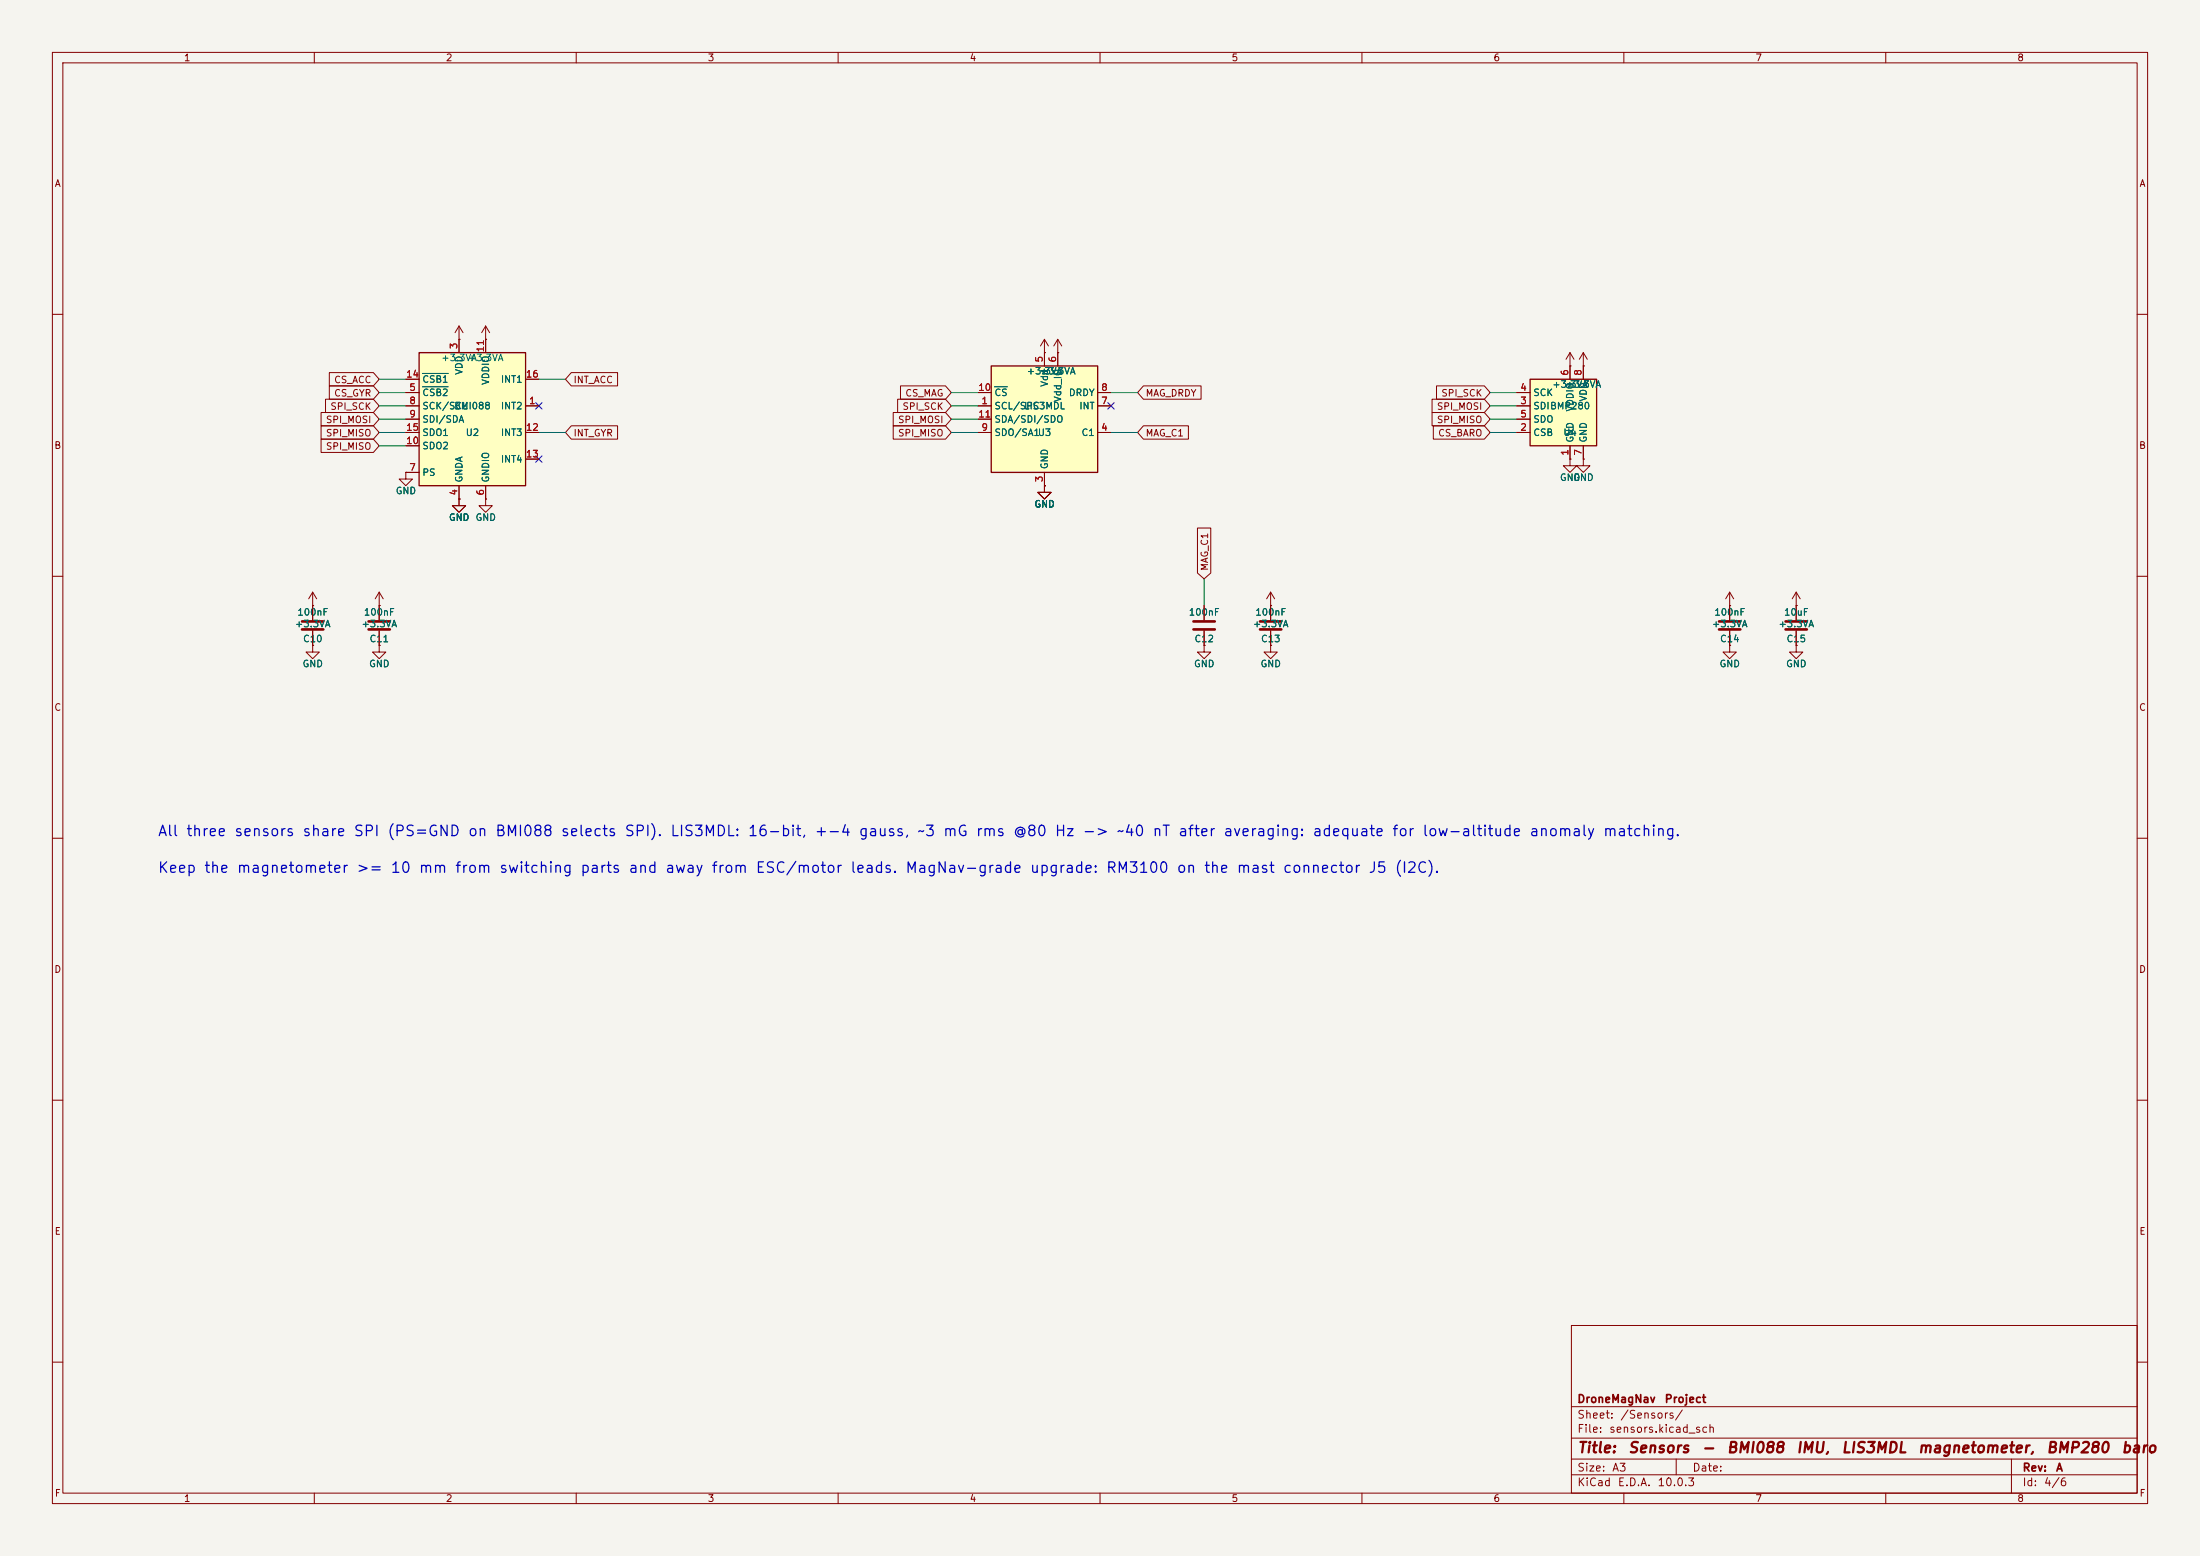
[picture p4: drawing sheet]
<svg xmlns="http://www.w3.org/2000/svg" width="420mm" height="297mm" viewBox="0 0 420 297" stroke-linecap="round" stroke-linejoin="round" font-family="sans-serif">
<path d="M0 0h420v297h-420z" fill="#f5f4ef" stroke="#f5f4ef" stroke-width=".19"/>
<g fill="none" stroke="#840000" stroke-width=".19">
<path d="M10 10h400v277h-400zM12 12h396v273h-396zM60 10v2M110 10v2M160 10v2M210 10v2M260 10v2M310 10v2M360 10v2M10 60h2M408 60h2M10 110h2"/>
<path d="M408 110h2M10 160h2M408 160h2M10 210h2M408 210h2M300 253h108v32h-108zM10 260h2M300 278.5h108M300 274.5h108M300 268.5h108M320 278.5v3M384 278.5v6.5"/>
<path d="M408 260h2M60 285v2M110 285v2M160 285v2M210 285v2M260 285v2M300 281.5h108M310 285v2M360 285v2"/>
</g>
<path d="M292.1 72.4h12.7v12.7h-12.7z" fill="#ffffc2"/>
<path d="M292.1 72.4h12.7v12.7h-12.7z" fill="none" stroke="#840000" stroke-width=".25"/>
<g fill="none" stroke="#840000" stroke-width=".19">
<path d="M87.6 64.8h.1M87.6 62.2l-.7 1.3M87.6 62.2l.8 1.3M87.6 62.2v2.6M92.7 64.8h.1M92.7 62.2l-.8 1.3M92.7 62.2l.8 1.3M92.7 62.2v2.6M289.6 77.5h2.5M289.6 74.9h2.5M299.7 69.9v2.5M302.3 69.9v2.5"/>
<path d="M87.6 95.3v1.2h1.3l-1.3 1.3-1.2-1.3h1.2M87.6 95.3h.1M92.7 95.3v1.2h1.3l-1.3 1.3-1.3-1.3h1.3M92.7 95.3h.1M199.4 92.7v1.3h1.3l-1.3 1.3-1.3-1.3h1.3M199.4 92.7h.1M289.6 82.6h2.5M289.6 80h2.5M299.7 85.1v2.5M302.3 85.1v2.5M59.7 115.6h.1M59.7 113l-.8 1.3"/>
<path d="M59.7 113l.8 1.3M59.7 113v5.4M72.4 115.6h.1M72.4 113l-.8 1.3M72.4 113l.8 1.3M72.4 113v5.4M59.7 123.2v1.3h1.3l-1.3 1.2-1.3-1.2h1.3M59.7 123.2h.1M59.7 120.4v2.8M72.4 123.2v1.3h1.3l-1.3 1.2-1.3-1.2h1.3M72.4 123.2h.1M72.4 120.4v2.8"/>
</g>
<path d="M57.7 118.6h4M70.4 118.6h4M57.7 120.1h4M70.4 120.1h4" fill="none" stroke="#840000" stroke-width=".51"/>
<path d="M80 67.3h20.3v25.4h-20.3z" fill="#ffffc2"/>
<path d="M80 67.3h20.3v25.4h-20.3z" fill="none" stroke="#840000" stroke-width=".25"/>
<g fill="none" stroke="#840000" stroke-width=".19">
<path d="M77.5 77.5h2.5M77.5 74.9h2.5M77.5 72.4h2.5M87.6 64.8v2.5M92.7 64.8v2.5M100.3 77.5h2.6M100.3 72.4h2.6M299.7 69.9h.1M299.7 67.3l-.7 1.3M299.7 67.3l.8 1.3M299.7 67.3v2.6M302.3 69.9h.1"/>
<path d="M302.3 67.3l-.8 1.3M302.3 67.3l.7 1.3M302.3 67.3v2.6M77.5 90.2h2.5M77.5 80h2.5M77.5 85.1h2.5M77.5 82.6h2.5M87.6 92.7v2.6M92.7 92.7v2.6M100.3 82.6h2.6M100.3 87.6h2.6M299.7 87.6v1.3h1.3l-1.3 1.3-1.3-1.3h1.3"/>
<path d="M299.7 87.6h.1M302.3 87.6v1.3h1.2l-1.2 1.3-1.3-1.3h1.3M302.3 87.6h.1"/>
</g>
<path d="M80.6 73.8h5M80.6 71.3h5" fill="none" stroke="#006464" stroke-width=".19"/>
<path d="M189.2 69.9h20.3v20.3h-20.3z" fill="#ffffc2"/>
<path d="M189.2 69.9h20.3v20.3h-20.3z" fill="none" stroke="#840000" stroke-width=".25"/>
<g fill="none" stroke="#840000" stroke-width=".19">
<path d="M61.3 78.7h10l1.1 1.3-1.1 1.3h-10zM62.1 76.2h9.2l1.1 1.3-1.1 1.2h-9.2zM62.9 73.7h8.4l1.1 1.2-1.1 1.3h-8.4zM62.9 71.1h8.4l1.1 1.3-1.1 1.3h-8.4zM77.5 77.5h2.5M77.5 74.9h2.5M77.5 72.4h2.5M87.6 64.8h.1M87.6 64.8v2.5M92.7 64.8h.1M92.7 64.8v2.5M100.3 77.5h2.6"/>
<path d="M100.3 72.4h2.6M109.1 71.1h8.8v2.6h-8.8l-1.2-1.3zM170.5 78.7h10l1.1 1.3-1.1 1.3h-10zM171.4 76.2h9.1l1.1 1.3-1.1 1.2h-9.1zM171.9 73.7h8.6l1.1 1.2-1.1 1.3h-8.6zM186.7 77.5h2.5M186.7 74.9h2.5M199.4 67.3h.1M199.4 64.8v5.1M199.4 64.8l-.8 1.2M199.4 64.8l.8 1.2M201.9 67.3h.1"/>
<path d="M201.9 64.8v5.1M201.9 64.8l-.7 1.2M201.9 64.8l.8 1.2M209.5 77.5h2.6M209.5 74.9h2.6M218.3 73.7h11v2.5h-11l-1.1-1.3zM273.4 78.7h10l1.1 1.3-1.1 1.3h-10zM273.4 76.2h10l1.1 1.3-1.1 1.2h-10zM274.2 73.7h9.2l1.1 1.2-1.1 1.3h-9.2zM289.6 77.5h2.5M289.6 74.9h2.5M299.7 69.9h.1"/>
<path d="M299.7 69.9v2.5M302.3 69.9h.1M302.3 69.9v2.5M61.3 83.8h10l1.1 1.3-1.1 1.3h-10zM61.3 81.3h10l1.1 1.3-1.1 1.2h-10zM77.5 90.2v1.2h1.2l-1.2 1.3-1.3-1.3h1.3M77.5 90.2h.1M77.5 82.6h2.5M77.5 80h2.5M77.5 90.2h2.5M77.5 85.1h2.5M87.6 95.3v1.2h1.3l-1.3 1.3-1.2-1.3h1.2"/>
<path d="M87.6 95.3h.1M87.6 92.7v2.6M92.7 95.3h.1M92.7 92.7v2.6M100.3 82.6h2.6M100.3 87.6h2.6M109.1 81.3h8.8v2.5h-8.8l-1.2-1.2zM170.5 81.3h10l1.1 1.3-1.1 1.2h-10zM186.7 82.6h2.5M186.7 80h2.5M199.4 92.7v1.3h1.3l-1.3 1.3-1.3-1.3h1.3M199.4 92.7h.1"/>
<path d="M199.4 90.2v2.5M209.5 82.6h2.6M218.3 81.3h8.6v2.5h-8.6l-1.1-1.2zM273.6 81.3h9.8l1.1 1.3-1.1 1.2h-9.8zM289.6 82.6h2.5M289.6 80h2.5M299.7 87.6h.1M299.7 85.1v2.5M302.3 87.6h.1M302.3 85.1v2.5M59.7 115.6h.1M59.7 115.6v2.8"/>
<path d="M72.4 115.6h.1M72.4 115.6v2.8M228.6 100.8h2.5v8.6l-1.2 1.1-1.3-1.1zM229.9 115.6v2.8M242.6 115.6h.1M242.6 113v5.4M242.6 113l-.8 1.3M242.6 113l.7 1.3M330.2 115.6h.1M330.2 113v5.4M330.2 113l-.8 1.3M330.2 113l.8 1.3"/>
<path d="M342.9 115.6h.1M342.9 113l-.8 1.3M342.9 113l.8 1.3M342.9 113v5.4M59.7 123.2h.1M59.7 120.4v2.8M72.4 123.2h.1M72.4 120.4v2.8M229.9 123.2v1.3h1.2l-1.2 1.2-1.3-1.2h1.3M229.9 123.2h.1M229.9 120.4v2.8M242.6 123.2v1.3h1.2l-1.2 1.2-1.3-1.2h1.3"/>
<path d="M242.6 123.2h.1M242.6 120.4v2.8M330.2 123.2v1.3h1.3l-1.3 1.2-1.3-1.2h1.3M330.2 123.2h.1M330.2 120.4v2.8M342.9 123.2v1.3h1.3l-1.3 1.2-1.3-1.2h1.3M342.9 123.2h.1M342.9 120.4v2.8"/>
</g>
<path d="M80.6 73.8h5M80.6 71.3h5M189.9 73.8h2.4" fill="none" stroke="#006464" stroke-width=".19"/>
<path d="M227.8 118.6h4.1M240.5 118.6h4.1M328.2 118.6h4M340.9 118.6h4M227.8 120.1h4.1M240.5 120.1h4.1M328.2 120.1h4M340.9 120.1h4" fill="none" stroke="#840000" stroke-width=".51"/>
<g fill="none" stroke="#009600" stroke-width=".19">
<path d="M72.4 72.4h5.1M72.4 74.9h5.1M72.4 77.5h5.1M102.9 72.4h5M181.6 74.9h5.1M181.6 77.5h5.1M212.1 74.9h5.1M284.5 74.9h5.1M284.5 77.5h5.1M72.4 82.6h5.1M72.4 85.1h5.1M72.4 80h5.1"/>
<path d="M102.9 82.6h5M181.6 82.6h5.1M181.6 80h5.1M212.1 82.6h5.1M284.5 82.6h5.1M284.5 80h5.1M229.9 110.5v5.1"/>
</g>
<path d="M102.3 76.9l1.2 1.2M103.5 76.9l-1.2 1.2M211.5 76.9l1.2 1.2M212.7 76.9l-1.2 1.2M102.3 87l1.2 1.2M103.5 87l-1.2 1.2" fill="none" stroke="#000084" stroke-width=".19"/>
<g font-size="2" fill="#0000c2">
<text x="30" y="160.1">All three sensors share SPI (PS=GND on BMI088 selects SPI). LIS3MDL: 16-bit, +-4 gauss, ~3 mG rms @80 Hz -&gt; ~40 nT after averaging: adequate for low-altitude anomaly matching.</text>
<text x="30" y="167.1">Keep the magnetometer &gt;= 10 mm from switching parts and away from ESC/motor leads. MagNav-grade upgrade: RM3100 on the mast connector J5 (I2C).</text>
</g>
<g font-size="2" fill="#840000">
<text x="301" y="277.8">Title:</text>
<text x="310.7" y="277.8">Sensors</text>
<text x="324.7" y="277.8">-</text>
<text x="329.5" y="277.8">BMI088</text>
<text x="342.8" y="277.8">IMU,</text>
<text x="351.4" y="277.8">LIS3MDL</text>
<text x="366" y="277.8">magnetometer,</text>
<text x="390.5" y="277.8">BMP280</text>
<text x="404.8" y="277.8">baro</text>
</g>
<g font-size="1.5" fill="#840000">
<text x="301" y="268.1">DroneMagNav</text>
<text x="317.7" y="268.1">Project</text>
<text x="301" y="273.8">File:</text>
<text x="301" y="271.1">Sheet:</text>
<text x="307.1" y="273.8">sensors.kicad_sch</text>
<text x="309.2" y="271.1">/Sensors/</text>
<text x="301" y="281.2">Size:</text>
<text x="307.6" y="281.2">A3</text>
<text x="323" y="281.2">Date:</text>
<text x="386" y="281.2">Rev:</text>
<text x="392.4" y="281.2">A</text>
<text x="301" y="284">KiCad</text>
<text x="308.7" y="284">E.D.A.</text>
<text x="316.3" y="284">10.0.3</text>
<text x="386" y="284">Id:</text>
<text x="390.1" y="284">4/6</text>
</g>
<g font-size="1.3" fill="#840000">
<text x="35" y="12">1</text>
<text x="85" y="12">2</text>
<text x="135" y="12">3</text>
<text x="185" y="12">4</text>
<text x="235" y="12">5</text>
<text x="285" y="12">6</text>
<text x="335" y="12">7</text>
<text x="385" y="12">8</text>
<text x="10.3" y="36">A</text>
<text x="408.3" y="36">A</text>
<text x="63.7" y="76">CS_GYR</text>
<text x="63.7" y="73.5">CS_ACC</text>
<text x="109.4" y="73.5">INT_ACC</text>
<text x="172.7" y="76">CS_MAG</text>
<text x="218.6" y="76">MAG_DRDY</text>
<text x="275" y="76">SPI_SCK</text>
<text x="62.1" y="81.1">SPI_MOSI</text>
<text x="62.1" y="83.6">SPI_MISO</text>
<text x="63" y="78.5">SPI_SCK</text>
<text x="109.4" y="83.6">INT_GYR</text>
<text x="171.3" y="83.6">SPI_MISO</text>
<text x="171.3" y="81.1">SPI_MOSI</text>
<text x="172.2" y="78.5">SPI_SCK</text>
<text x="218.6" y="83.6">MAG_C1</text>
<text x="274.2" y="81.1">SPI_MISO</text>
<text x="274.2" y="78.5">SPI_MOSI</text>
<text x="274.4" y="83.6">CS_BARO</text>
<text x="10.3" y="86">B</text>
<text x="62.1" y="86.2">SPI_MISO</text>
<text x="408.2" y="86">B</text>
<text x="230.9" y="109.1" transform="rotate(-90 230.9 109.1)">MAG_C1</text>
<text x="10.3" y="136">C</text>
<text x="408.2" y="136">C</text>
<text x="10.3" y="186">D</text>
<text x="408.2" y="186">D</text>
<text x="10.3" y="236">E</text>
<text x="408.3" y="236">E</text>
<text x="10.3" y="286">F</text>
<text x="35" y="287">1</text>
<text x="85" y="287">2</text>
<text x="135" y="287">3</text>
<text x="185" y="287">4</text>
<text x="235" y="287">5</text>
<text x="285" y="287">6</text>
<text x="335" y="287">7</text>
<text x="385" y="287">8</text>
<text x="408.3" y="286">F</text>
</g>
<g font-size="1.3" fill="#006464">
<text x="84.1" y="69.2">+3.3VA</text>
<text x="88.6" y="71.6" transform="rotate(-90 88.6 71.6)">VDD</text>
<text x="89.2" y="69.2">+3.3VA</text>
<text x="195.9" y="71.8">+3.3VA</text>
<text x="198.4" y="71.8">+3.3VA</text>
<text x="80.5" y="75.9">CSB2</text>
<text x="80.5" y="73.4">CSB1</text>
<text x="93.7" y="73.6" transform="rotate(-90 93.7 73.6)">VDDIO</text>
<text x="95.5" y="73.4">INT1</text>
<text x="189.7" y="75.9">CS</text>
<text x="200.4" y="73.9" transform="rotate(-90 200.4 73.9)">Vdd</text>
<text x="202.9" y="76.9" transform="rotate(-90 202.9 76.9)">Vdd_IO</text>
<text x="203.9" y="75.9">DRDY</text>
<text x="292.6" y="75.9">SCK</text>
<text x="296.2" y="74.3">+3.3VA</text>
<text x="303.2" y="76.7" transform="rotate(-90 303.2 76.7)">VDD</text>
<text x="80.5" y="78.4">SCK/SCL</text>
<text x="80.5" y="81">SDI/SDA</text>
<text x="80.5" y="83.5">SDO1</text>
<text x="86.6" y="78.4">BMI088</text>
<text x="88.8" y="83.5">U2</text>
<text x="95.5" y="78.4">INT2</text>
<text x="95.5" y="83.5">INT3</text>
<text x="189.7" y="78.4">SCL/SPC</text>
<text x="189.7" y="83.5">SDO/SA1U3</text>
<text x="189.7" y="81">SDA/SDI/SDO</text>
<text x="195.4" y="78.4">LIS3MDL</text>
<text x="205.9" y="78.4">INT</text>
<text x="206.4" y="83.5">C1</text>
<text x="292.6" y="83.5">CSB</text>
<text x="292.6" y="78.4">SDIBMP280</text>
<text x="292.6" y="81">SDO</text>
<text x="298.3" y="83.5">U4</text>
<text x="300.7" y="78.7" transform="rotate(-90 300.7 78.7)">VDDIO</text>
<text x="80.5" y="86.1">SDO2</text>
<text x="95.5" y="88.6">INT4</text>
<text x="200.4" y="89.7" transform="rotate(-90 200.4 89.7)">GND</text>
<text x="300.7" y="84.6" transform="rotate(-90 300.7 84.6)">GND</text>
<text x="303.2" y="84.6" transform="rotate(-90 303.2 84.6)">GND</text>
<text x="75.4" y="94.6">GND</text>
<text x="80.5" y="91.1">PS</text>
<text x="88.6" y="92.2" transform="rotate(-90 88.6 92.2)">GNDA</text>
<text x="93.7" y="92.2" transform="rotate(-90 93.7 92.2)">GNDIO</text>
<text x="297.7" y="92.1">GND</text>
<text x="300.2" y="92.1">GND</text>
<text x="85.6" y="99.7">GND</text>
<text x="90.7" y="99.7">GND</text>
<text x="197.4" y="97.2">GND</text>
<text x="56.7" y="117.8">100nF</text>
<text x="69.4" y="117.8">100nF</text>
<text x="226.8" y="117.8">100nF</text>
<text x="239.5" y="117.8">100nF</text>
<text x="327.2" y="117.8">100nF</text>
<text x="340.5" y="117.8">10uF</text>
<text x="56.2" y="120">+3.3VA</text>
<text x="57.7" y="122.9">C10</text>
<text x="68.9" y="120">+3.3VA</text>
<text x="70.4" y="122.9">C11</text>
<text x="227.9" y="122.9">C12</text>
<text x="239.1" y="120">+3.3VA</text>
<text x="240.6" y="122.9">C13</text>
<text x="326.7" y="120">+3.3VA</text>
<text x="328.3" y="122.9">C14</text>
<text x="339.4" y="120">+3.3VA</text>
<text x="341" y="122.9">C15</text>
<text x="57.7" y="127.7">GND</text>
<text x="70.4" y="127.7">GND</text>
<text x="227.8" y="127.7">GND</text>
<text x="240.5" y="127.7">GND</text>
<text x="328.2" y="127.7">GND</text>
<text x="340.9" y="127.7">GND</text>
</g>
<g font-size="1.3" fill="#a90000">
<text x="87.6" y="66.7" transform="rotate(-90 87.6 66.7)">3</text>
<text x="92.7" y="67.4" transform="rotate(-90 92.7 67.4)">11</text>
<text x="199.4" y="69.3" transform="rotate(-90 199.4 69.3)">5</text>
<text x="201.9" y="69.3" transform="rotate(-90 201.9 69.3)">6</text>
<text x="299.7" y="71.8" transform="rotate(-90 299.7 71.8)">6</text>
<text x="302.2" y="71.8" transform="rotate(-90 302.2 71.8)">8</text>
<text x="77.4" y="72.4">14</text>
<text x="78" y="74.9">5</text>
<text x="78" y="77.4">8</text>
<text x="100.3" y="72.4">16</text>
<text x="100.9" y="77.4">1</text>
<text x="186.6" y="74.9">10</text>
<text x="187.3" y="77.4">1</text>
<text x="210.1" y="77.4">7</text>
<text x="210.1" y="74.9">8</text>
<text x="290.1" y="77.4">3</text>
<text x="290.1" y="74.9">4</text>
<text x="77.4" y="82.5">15</text>
<text x="78" y="80">9</text>
<text x="100.3" y="82.5">12</text>
<text x="186.6" y="80">11</text>
<text x="187.3" y="82.5">9</text>
<text x="210.1" y="82.5">4</text>
<text x="290.1" y="82.5">2</text>
<text x="290.1" y="80">5</text>
<text x="77.4" y="85.1">10</text>
<text x="100.3" y="87.6">13</text>
<text x="299.7" y="87.1" transform="rotate(-90 299.7 87.1)">1</text>
<text x="302.2" y="87.1" transform="rotate(-90 302.2 87.1)">7</text>
<text x="78" y="90.1">7</text>
<text x="87.6" y="94.7" transform="rotate(-90 87.6 94.7)">4</text>
<text x="92.7" y="94.7" transform="rotate(-90 92.7 94.7)">6</text>
<text x="199.4" y="92.1" transform="rotate(-90 199.4 92.1)">3</text>
</g>
</svg>
